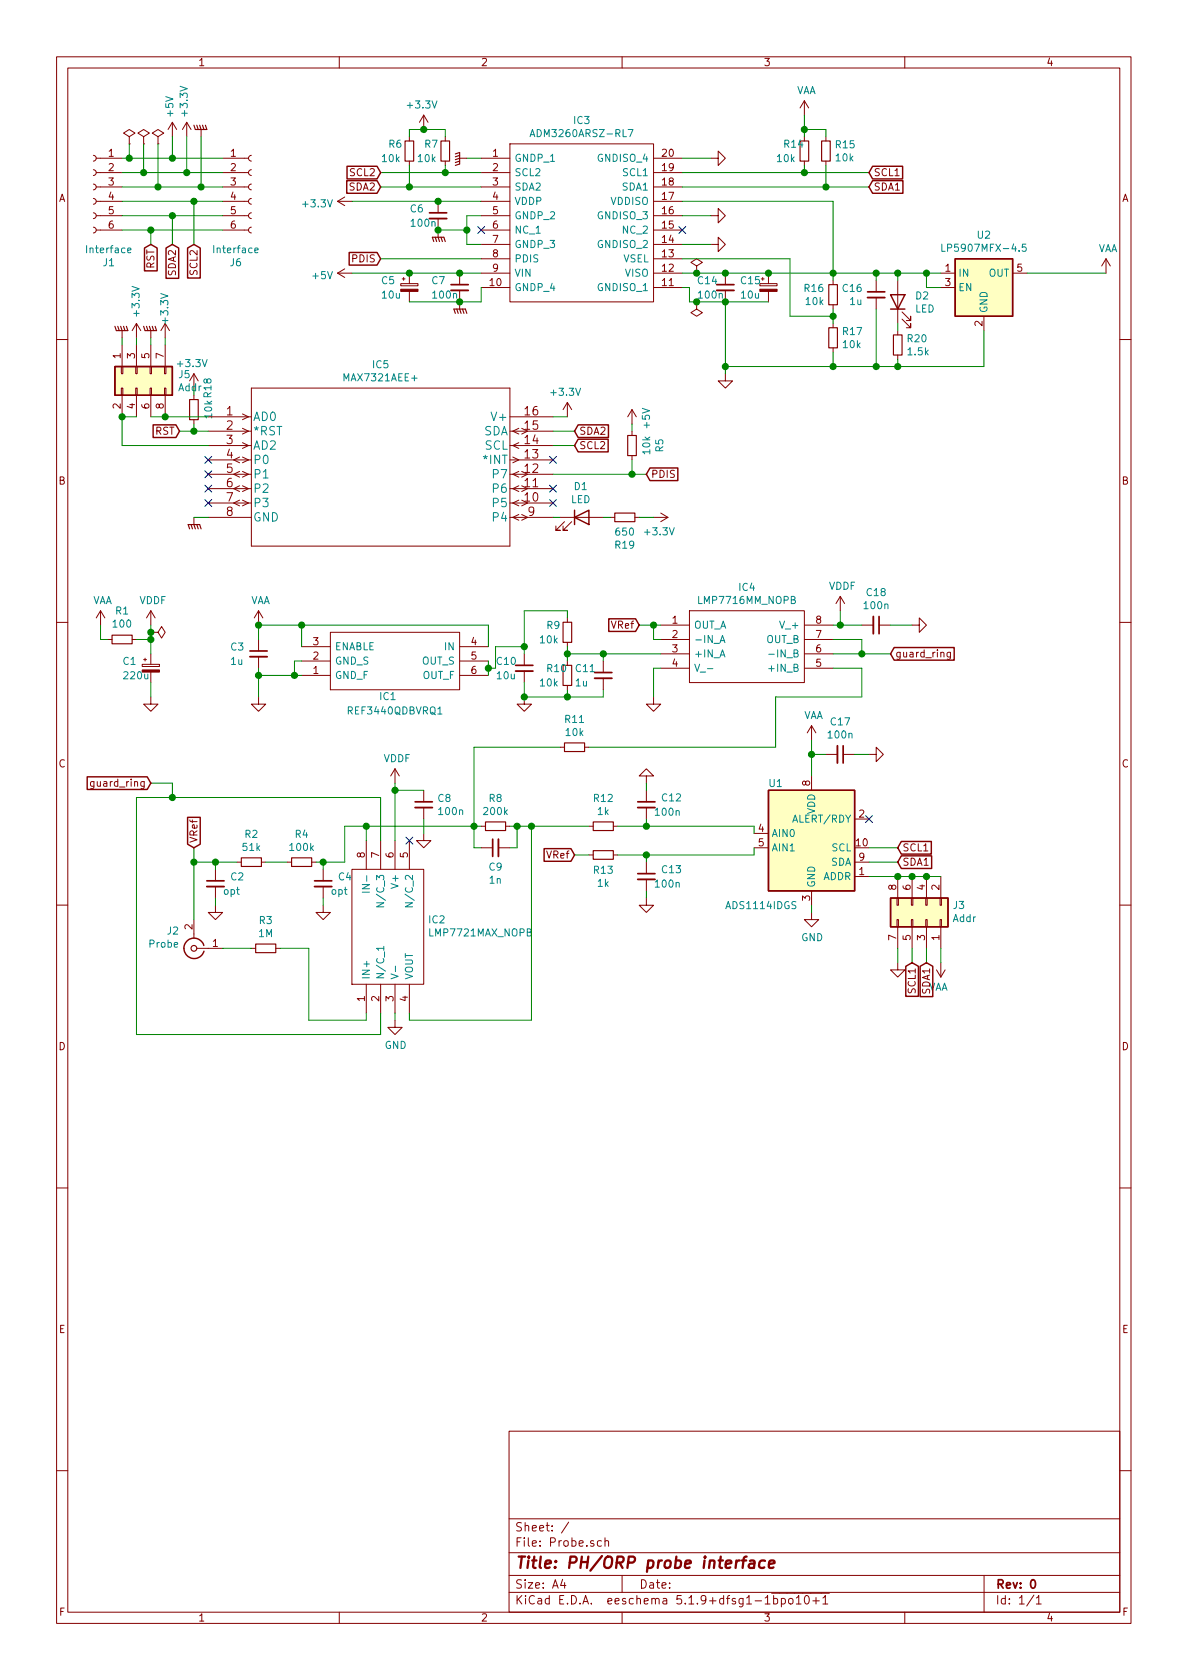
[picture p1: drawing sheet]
<svg xmlns="http://www.w3.org/2000/svg" width="210mm" height="297mm" viewBox="0 0 210 297" stroke-linecap="round" stroke-linejoin="round" font-family="sans-serif">
<g fill="none" stroke="#840000" stroke-width=".18">
<path d="M10 10h190v277h-190zM12 12h186v273.1h-186zM60 10v2M110 10v2M142.2 17.8l-.7 1.3M142.2 17.8v2.6M142.2 17.8l.8 1.3M160 10v2M16.5 37.6l.3 .2 .2 .2-.1 .5-.4 .1M16.5 35.1l.3 .1 .2 .3-.1 .4-.4 .2M16.5 32.5l.3 .2 .2 .3-.1 .4-.4 .2M16.5 30l.3 .1 .2 .3-.1 .4-.4 .2"/>
<path d="M16.5 27.5l.3 .1 .2 .3-.1 .4-.4 .2M17 28h4.6M17 38.1h4.6M17 35.6h4.6M17 33.1h4.6M17 30.5h4.6M22.9 24.2l1-.7-1-.6-1.1 .6 1.1 .7v1.2M22.9 25.4h.1M25.4 24.2l1-.7-1-.6-1 .6 1 .7v1.2M25.4 25.4h.1M27.9 24.2l1.1-.7-1.1-.6-1 .6 1 .7v1.2M27.9 25.4h.1"/>
<path d="M30.5 21.6l.7 1.3M30.5 21.6v2.6M30.5 21.6l-.8 1.3M33 21.6l.8 1.3M33 21.6v2.6M33 21.6l-.7 1.3M35.6 22.9v1.3M39.4 28h4.5M39.4 38.1h4.5M39.4 35.6h4.5M39.4 33.1h4.5M39.4 30.5h4.5"/>
<path d="M44.4 37.6l-.3 .1-.2 .4 .1 .3 .4 .2M44.4 35.1l-.3 .1-.2 .3 .1 .4 .4 .2M44.4 32.5l-.3 .2-.2 .3 .1 .4 .4 .2M44.4 30l-.3 .1-.2 .3 .1 .4 .4 .2M44.4 27.5l-.3 .1-.2 .3 .1 .4 .4 .2M59.7 35.6h2.5M59.7 35.6l1.3 .8M61 34.8l-1.3 .8M72.4 24.2v.7M72.4 28.5v.7M74.9 20.4v2.5M74.9 20.4l.8 1.2"/>
<path d="M74.9 20.4l-.7 1.2M77.5 35.6v2M77.5 38.6v3.3M78.7 24.2v.7M78.7 28.5v.7M81.3 28h1.2M85.1 28h5.1M85.1 38.1h5.1M85.1 35.6h5.1M85.1 33.1h5.1M85.1 30.5h5.1M90.2 25.4h25.4v28h-25.4z"/>
<path d="M115.6 28h5M115.6 38.1h5M115.6 35.6h5M115.6 33.1h5M115.6 30.5h5M125.7 38.1h1.3v-1.2l1.3 1.2-1.3 1.3v-1.3M125.7 28h1.3v-1.3l1.3 1.3-1.3 1.2v-1.2M142.2 24.2v.7M142.2 28.5v.7M146 24.2v.7M146 28.5v.7M16.5 40.2l.3 .1 .2 .3-.1 .4-.4 .2"/>
<path d="M17 40.7h4.6M21.6 58.5v1.2M24.1 57.2l.8 1.3M24.1 57.2v2.5M24.1 57.2l-.7 1.3M26.7 58.5v1.2M29.2 57.2v2.5M29.2 57.2l.8 1.3M29.2 57.2l-.8 1.3M39.4 40.7h4.5M44.4 40.2l-.3 .1-.2 .3 .1 .4 .4 .2M59.7 48.3h2.5"/>
<path d="M59.7 48.3l1.3 .8M61 47.5l-1.3 .8M70.9 50.2h3v.3h-3zM71.1 49.3h.5M71.4 49.1v.5M72.4 48.3v1.9M72.4 51.5v1.9M81.3 48.3v2M81.3 51.3v3.3M85.1 48.3h5.1M85.1 50.8h5.1M85.1 45.8h5.1"/>
<path d="M85.1 43.2h5.1M85.1 40.7h5.1M115.6 48.3h5M115.6 50.8h5M115.6 45.8h5M115.6 43.2h5M115.6 40.7h5M123.2 47l1-.6-1-.6-1 .6 1 .6v1.3M123.2 48.3h.1M123.2 53.4v1.2l1 .7-1 .6-1-.6 1-.7M123.2 53.4h.1M125.7 43.2h1.3v-1.3l1.3 1.3-1.3 1.3v-1.3"/>
<path d="M128.3 48.3v2M128.3 51.3v2.1M134.4 50.2h3v.3h-3zM134.6 49.3h.5M135.9 48.3v1.9M135.9 51.5v1.9M147.3 49.6v.7M147.3 53.9v.7M147.3 57.2v.7M154.9 49.6v2M154.9 52.6v2M158.7 49.6v7.6"/>
<path d="M158.7 58.5v.7M159.5 56.4l1.5 1.5v-.7v.7h-.7M159.5 55.2l1.5 1.5v-.8v.8h-.7M166.4 48.3h2.5M166.4 50.8h2.5M174 55.9v2.6M179.1 48.3h2.5M195.6 45.8l-.8 1.2M195.6 45.8v2.5M195.6 45.8l.7 1.2M10 60h2M21.5 64.8h.2v1.3h-.2z"/>
<path d="M21.5 68.6h.2v1.3h-.2zM21.6 61v3.8M21.6 69.9v3.8M24 64.8h.3v1.3h-.3zM24 68.6h.3v1.3h-.3zM24.1 61v3.8M24.1 69.9v3.8M26.5 64.8h.3v1.3h-.3zM26.5 68.6h.3v1.3h-.3zM26.7 61v3.8M26.7 69.9v3.8M29.1 64.8h.2v1.3h-.2z"/>
<path d="M29.1 68.6h.2v1.3h-.2zM29.2 61v3.8M29.2 69.9v3.8M34.3 66.1v2.5M34.3 69.9v.7M34.3 74.2v.8M34.3 66.1l.8 1.2M34.3 66.1l-.8 1.2M36.8 73.7h7.6M36.8 78.8h7.6M36.8 76.2h7.6M42.9 78.3l1 .5-1 .5"/>
<path d="M42.9 75.7l1 .5-1 .5M42.9 73.2l1 .5-1 .5M44.4 68.6h45.8v28h-45.8zM90.2 73.7h7.6M90.2 78.8h7.6M90.2 76.2h7.6M91.7 78.3l-1 .5 1 .5M91.7 75.7l-1 .5 1 .5M92.3 75.7l1 .5-1 .5M100.3 71.2v2.5M100.3 71.2l.8 1.2M100.3 71.2l-.7 1.2"/>
<path d="M111.8 72.4l.7 1.3M111.8 72.4v2.6M111.8 76.2v.8M111.8 72.4l-.8 1.3M128.3 66.1v1.2h1.2l-1.2 1.3-1.3-1.3h1.3M147.3 61.5v.8M158.7 62.8v.7M198 60h2M34.3 91.5v1.2M36.8 88.9h7.6M36.8 86.4h7.6M36.8 83.9h7.6"/>
<path d="M36.8 81.3h7.6M36.8 91.5h7.6M42.4 88.4l-1.1 .5 1.1 .5M42.4 85.9l-1.1 .5 1.1 .5M42.4 83.3l-1.1 .6 1.1 .5M42.4 80.8l-1.1 .5 1.1 .5M42.9 88.4l1 .5-1 .5M42.9 85.9l1 .5-1 .5M42.9 83.3l1 .6-1 .5M42.9 80.8l1 .5-1 .5M90.2 88.9h7.6M90.2 86.4h7.6"/>
<path d="M90.2 83.9h7.6M90.2 81.3h7.6M90.2 91.5h7.6M90.7 80.8l1 .5-1 .5M91.7 91l-1 .5 1 .5M91.7 88.4l-1 .5 1 .5M91.7 85.9l-1 .5 1 .5M91.7 83.3l-1 .6 1 .5M92.3 91l1 .5-1 .5M92.3 88.4l1 .5-1 .5M92.3 85.9l1 .5-1 .5M92.3 83.3l1 .6-1 .5"/>
<path d="M99.1 91.5h7.6M99.8 92.2l-1.5 1.6h.8h-.8v-.8M101.1 92.2l-1.5 1.6h.7h-.7v-.8M107.9 91.5h.8M111.8 80.6v.7M112.3 91.5h.7M115.6 91.5h2.5M116.8 90.7l1.3 .8M118.1 91.5l-1.3 .7M10 110h2M17.8 108l-.8 1.3M17.8 108v2.5"/>
<path d="M17.8 108l.7 1.3M19 113.1h.8M23.4 113.1h.7M25.1 117.5h3.1v.3h-3.1zM25.4 116.6h.5M25.7 116.4v.5M26.7 111.8h1.2l.7-1 .6 1-.6 1-.7-1M26.7 111.8h.1M26.7 108v2.5M26.7 115.6v1.9M26.7 118.8v1.9M26.7 108l-.8 1.3"/>
<path d="M26.7 108l.7 1.3M45.7 108v2.5M45.7 113.1v2M45.7 116.1v2M45.7 108l-.7 1.3M45.7 108l.8 1.3M53.3 119.4h5.1M53.3 116.9h5.1M53.3 114.3h5.1M58.4 111.8h22.9v10.2h-22.9zM81.3 119.4h5.1M81.3 116.9h5.1"/>
<path d="M81.3 114.3h5.1M92.7 115.6v2M92.7 118.7v2M100.3 109.3v.7M100.3 113.6v.7M100.3 116.9v.7M106.7 116.9v2M106.7 119.9v2.1M116.8 110.5h5.1M116.8 113.1h5.1M116.8 115.6h5.1M116.8 118.1h5.1"/>
<path d="M121.9 108h20.3v12.7h-20.3zM142.2 110.5h5.1M142.2 113.1h5.1M142.2 115.6h5.1M142.2 118.1h5.1M148.6 105.4l-.8 1.3M148.6 105.4v2.6M148.6 105.4l.8 1.3M152.4 110.5h2M155.4 110.5h2.1M161.3 110.5h1.3v-1.2l1.2 1.2-1.2 1.3v-1.3M168.1 115.3v1l-.3 .3-.3-.1"/>
<path d="M168.1 115.4l-.4-.1-.2 .3 .1 .5h.5M198 110h2M16.6 138.2v1l-.2 .3-.3-.1M16.6 138.2h-.4l-.2 .2 .1 .6h.5M26.7 123.2v1.3h1.2l-1.2 1.3-1.3-1.3h1.3M45.7 123.2v1.3h1.3l-1.3 1.3-1.3-1.3h1.3M69.8 135.9v2.6M69.8 135.9l-.7 1.3M69.8 135.9l.8 1.3M74.9 139.7v2.1M92.7 123.2v1.3h1.3l-1.3 1.3-1.3-1.3h1.3M99.1 132.1h.7"/>
<path d="M100.3 121.2v.8M103.4 132.1h.7M114.3 137.2h1.3l-1.3-1.3-1.3 1.3h1.3v1.3M114.3 139.7v2.1M115.6 123.2v1.3h1.2l-1.2 1.3-1.3-1.3h1.3M143.5 128.3v2.5M143.5 137.2v2.5M143.5 128.3l-.8 1.3M143.5 128.3l.8 1.3M146 133.4h2.1M149.1 133.4h2M153.7 133.4h1.2v-1.3l1.3 1.3-1.3 1.3v-1.3"/>
<path d="M38.1 153.7v2M38.1 156.8v2M41.9 152.4h.8M46.2 152.4h.8M50.8 152.4h.8M55.1 152.4h.8M57.1 153.7v2M57.1 156.8v2M62.2 153.7h12.7v20.3h-12.7zM64.8 148.6v5.1M67.3 148.6v5.1M69.8 148.6v5.1"/>
<path d="M72.4 148.6v5.1M74.9 147.4v1.2h1.3l-1.3 1.3-1.2-1.3h1.2M74.9 142.8v2M85.1 146.1h.8M85.1 149.9h2M88.1 149.9h2.1M89.4 146.1h.8M104.1 146.1h.8M104.1 151.2h.8M108.5 146.1h.7M108.5 151.2h.7M114.3 158.8v1.3h1.3l-1.3 1.2-1.3-1.2h1.3"/>
<path d="M114.3 142.8v2M114.3 152.4v2.1M114.3 155.5v2M133.3 147.4h2.6M133.3 149.9h2.6M143.5 157.5v2.6M151.1 152.4h2.6M151.1 155h2.6M151.1 144.8h2.6M158.6 158.8h.3v1.3h-.3zM158.7 155v3.8M161.2 158.8h.2v1.3h-.2z"/>
<path d="M161.3 155v3.8M163.7 158.8h.3v1.3h-.3zM163.8 155v3.8M166.2 158.8h.3v1.3h-.3zM166.4 155v3.8M10 160h2M34.3 162.6v3.3M34.8 167.7h4.6M38.1 160.1v1.2h1.3l-1.3 1.3-1.3-1.3h1.3M44.4 167.7h.8M48.8 167.7h.7M57.1 160.1v1.2h1.3l-1.3 1.3-1.2-1.3h1.2"/>
<path d="M64.8 174v5.1M67.3 174v5.1M69.8 174v5.1M72.4 174v5.1M143.5 161.3v1.3h1.3l-1.3 1.3-1.3-1.3h1.3M158.6 162.6h.3v1.3h-.3zM158.7 170.2v1.3h1.3l-1.3 1.3-1.2-1.3h1.2M158.7 163.9v3.8M161.2 162.6h.2v1.3h-.2zM161.3 163.9v3.8M163.7 162.6h.3v1.3h-.3zM163.8 163.9v3.8"/>
<path d="M165.6 171.5l.8 1.3M166.2 162.6h.3v1.3h-.3zM166.4 163.9v3.8M166.4 170.2v2.6M167.1 171.5l-.7 1.3M198 160h2M69.8 180.4v1.2h1.3l-1.3 1.3-1.2-1.3h1.2M10 210h2M198 210h2M90 253h108v32.1h-108zM10 260h2M90 278.5h108"/>
<path d="M90 274.5h108M90 268.5h108M99.5 279.2l-.4 1.1h1M99.8 279.8v1M100.6 269.1l-1.3 2M106.3 272.5l-.4-.1-.3 .3 .1 .6 .2 .1 .4-.1M107 272.5l.2-.1 .4 .1v.9M107 271.9v1.5M110 278.5v3M174 278.5v6.6M198 260h2M60 285.1v1.9"/>
<path d="M90 281.5h108M110 285.1v1.9M135.3 283.6h.9M136.4 281.7h10.3M136.8 282.7l.4-.1 .3 .3v.6l-.3 .1-.4-.1M136.8 282.1v1.5M138.2 282.7l.4-.1 .3 .3-.1 .6-.2 .1-.4-.1M138.2 282.6v1.5M139.5 282.7l.3-.1 .4 .1v.6l-.1 .2-.3 .1-.3-.1zM140.8 282.5l.4-.4v1.5M140.8 283.6h.9M142.4 282.2l.2-.1a.8 .8 0 0 1 .5 .8 .8 .8 0 0 1-.5 .7 1 1 0 0 1-.2-1.4z"/>
<path d="M143.7 283h1.2M144.3 282.5v1.1M145.5 282.5l.4-.4v1.5M145.5 283.6h.9M160 285.1v1.9M182.8 282l-1.2 2M183.3 282.5l.4-.4v1.5M183.3 283.6h.8"/>
</g>
<g fill="none" stroke="#840000" stroke-width=".3">
<path d="M75.9 37.6h3.1M79.8 50.3h3M126.7 50.3h3.1M153.4 51.6h3.1M44.2 115.1h3M91.2 117.6h3M105.2 118.9h3M155.4 109v3.1M149.1 131.9v3M36.6 155.7h3M55.6 155.7h3.1M73.4 141.8h3.1"/>
<path d="M87.1 148.4v3M112.8 141.8h3M112.8 154.5h3M182.5 279.4l.1-.1a.8 .8 0 0 1 .5 .8 .8 .8 0 0 1-.5 .7 .97 .97 0 0 1-.1-1.4z"/>
</g>
<path d="M131.2 275.9h.8M132 275.2l-.4 .1-.1 .2-.2 1.7M132.6 276h.8l-.1 1.2M133.4 276.4l-.7 .1a.4 .4 0 0 0-.3 .3 .4 .4 0 0 0 .2 .4l.7-.1M135.3 276a.68 .68 0 0 0-1 .3l-.1 .5 .2 .3 .2 .1 .6-.1M136 276.6l1-.2-.1-.4-.6-.1-.3 .3v.9l.2 .1 .6-.1" fill="none" stroke="#840000" stroke-width=".41"/>
<g fill="none" stroke="#008484" stroke-width=".18">
<path d="M93.7 24.2l.5-1.3 .4 1.3M93.9 23.8h.6M111.1 22.9h.8l-.5 1.3M22.6 44.3l.6-.1-.1-.3h-.3l-.2 .1v.6h.5M45.1 44.3l.5-.1v-.3h-.4l-.1 .1v.6h.5M166.5 43.2v1.2h.6M181.4 43.2h-.6l-.1 .6 .5-.2 .3 .3v.3l-.3 .2-.5-.1M125.1 118.2h1M127.3 113.6l.5-1.2 .4 1.2M127.5 113.3h.6M135.9 115.7h1M77.4 126.2h.8"/>
<path d="M64.1 157.7h1.2M66.6 159.6h1.3l-1.3 .7h1.3M71.7 159.6h1.2l-1.2 .7h1.2M67.9 167.7h-1.3l.4 .3M67.9 167.3v.7M69.1 172.2l1.3 .4-1.3 .5M69.9 170.8v1"/>
</g>
<g fill="none" stroke="#840000" stroke-width=".33">
<path d="M75.9 38.6h3.1M79.8 51.3h3M126.7 51.3h3.1M153.4 52.6h3.1M44.2 116.1h3M91.2 118.7h3M105.2 119.9h3M154.4 109v3.1M148.1 131.9v3M36.6 156.8h3M55.6 156.8h3.1M73.4 142.8h3.1"/>
<path d="M88.1 148.4v3M112.8 142.8h3M112.8 155.5h3"/>
</g>
<g fill="#840000" stroke="#840000" stroke-width=".18">
<path d="M25.1 118.5h3.1v.3h-3.1z"/>
<path d="M134.4 51.1h3v.4h-3z"/>
<path d="M70.9 51.1h3v.4h-3z"/>
</g>
<g fill="none" stroke="#840000" stroke-width=".2">
<path d="M34.3 22.1l.2 .8h2.1l-.3-.8M34.8 22.1l.3 .8M35.3 22.1l.3 .8M35.8 22.1l.3 .8M71.6 24.9h1.6v3.6h-1.6zM78 24.9h1.5v3.6h-1.5zM80.5 27.2l.8-.2v2l-.8 .2M81.3 28.5l-.8 .2M81.3 28l-.8 .2M81.3 27.5l-.8 .2M141.5 24.9h1.5v3.6h-1.5zM145.3 24.9h1.5v3.6h-1.5z"/>
<path d="M20.3 57.7l.3 .8h2l-.2-.8M20.8 57.7l.3 .8M21.3 57.7l.3 .8M21.8 57.7l.3 .8M25.4 57.7l.3 .8h2l-.3-.8M25.9 57.7l.3 .8M26.4 57.7l.3 .8M26.9 57.7l.3 .8M76.7 42.7l-.2-.8h2l.2 .8M77 41.9l.2 .8M77.5 41.9l.2 .8M78 41.9l.2 .8"/>
<path d="M80.5 55.4l-.2-.8h2l.2 .8M80.8 54.6l.2 .8M81.3 54.6l.2 .8M81.8 54.6l.2 .8M146.6 57.9h1.5v3.6h-1.5zM146.6 50.3h1.5v3.6h-1.5zM158 59.2h1.5v3.6h-1.5zM33.5 70.6h1.6v3.6h-1.6zM111 77h1.5v3.6h-1.5zM33.5 93.5l-.2-.8h2l.3 .8M33.8 92.7l.2 .8M34.3 92.7l.2 .8"/>
<path d="M34.8 92.7l.3 .8M108.7 90.7h3.6v1.5h-3.6zM19.8 112.3h3.6v1.5h-3.6zM99.6 117.6h1.5v3.6h-1.5zM99.6 110h1.5v3.6h-1.5zM99.8 131.4h3.6v1.5h-3.6zM42.7 151.7h3.5v1.5h-3.5zM51.6 151.7h3.5v1.5h-3.5zM85.9 145.3h3.5v1.5h-3.5zM104.9 145.3h3.6v1.5h-3.6zM104.9 150.4h3.6v1.5h-3.6zM45.2 166.9h3.6v1.5h-3.6z"/>
<circle cx="34.3" cy="167.7" r=".51"/>
</g>
<g fill="none" stroke="#840000" stroke-width=".25">
<path d="M61.3 31.9h5.4l.6 1.2-.6 1.1h-5.4zM61.4 29.4h5.3l.6 1.1-.6 1.1h-5.3zM154.3 29.4h5.3v2.2h-5.3l-.6-1.1zM154.3 31.9h5.4v2.3h-5.4l-.6-1.1zM25.6 43.9l1.1-.7 1.1 .7v4h-2.2zM29.4 43.9l1.1-.7 1.1 .7v5.3h-2.2zM33.2 43.9l1.1-.7 1.1 .7v5.3h-2.2zM61.7 44.6h5l.6 1.2-.6 1.1h-5zM157.5 52.1h2.5l-1.3 2.5zM157.5 54.6h2.5M168.9 45.8h10.2v10.1h-10.2zM20.3 64.8h10.2v5.1h-10.2z"/>
<path d="M27.1 75.1h4l.6 1.1-.6 1.2h-4zM102.2 77.7h5.3v2.2h-5.3l-.6-1.1zM102.2 75.1h5.4v2.3h-5.4l-.6-1.2zM101.6 91.5l2.5-1.3v2.5zM101.6 90.2v2.5M114.9 82.7h5v2.3h-5l-.6-1.1zM107.6 109.4h4.8l.6 1.1-.6 1.1h-4.8zM158.1 114.5h10.6v2.2h-10.6l-.6-1.1zM15.4 137.3h10.6l.7 1.2-.7 1.1h-10.6zM135.9 139.7h15.2v17.8h-15.2zM33.2 144.5h2.2v4.8l-1.1 .6-1.1-.6zM96.2 150h4.8l.6 1.2-.6 1.1h-4.8z"/>
<path d="M157.5 158.8h10.1v5.1h-10.1zM159.4 148.8h5.3v2.2h-5.3l-.7-1.1zM159.4 151.3h5.3v2.3h-5.3l-.7-1.2zM32.5 167.7a1.8 1.8 0 0 0 1.6 1.8 1.8 1.8 0 0 0 2-1.3M36 167.2a1.8 1.8 0 0 0-1.9-1.3 1.8 1.8 0 0 0-1.6 1.8M160.2 170.9l1.1-.7 1.1 .7v5.3h-2.2zM162.7 170.9l1.1-.7 1.1 .7v5.3h-2.2z"/>
</g>
<g fill="#ffffc2" stroke="#ffffc2" stroke-width=".18">
<path d="M168.9 45.8h10.2v10.1h-10.2z"/>
<path d="M157.5 158.8h10.1v5.1h-10.1z"/>
<path d="M135.9 139.7h15.2v17.8h-15.2z"/>
<path d="M20.3 64.8h10.2v5.1h-10.2z"/>
</g>
<g fill="none" stroke="#008400" stroke-width=".18">
<path d="M21.6 33.1h17.8M21.6 30.5h17.8M21.6 28h17.8M21.6 35.6h17.8M21.6 38.1h17.8M22.9 25.4v2.6M25.4 25.4v5.1M27.9 25.4v7.7M30.5 24.2v3.8M30.5 38.1v5.1M33 24.2v6.3M34.3 35.6v7.6"/>
<path d="M35.6 24.2v8.9M62.2 35.6h22.9M67.3 33.1h17.8M67.3 30.5h17.8M72.4 24.2v-1.3h6.3v1.3M72.4 29.2v3.9M78.7 29.2v1.3M82.5 28h2.6M85.1 38.1h-2.6v5.1h2.6M120.6 33.1h33.1M120.6 30.5h33.1M120.6 28h5.1"/>
<path d="M120.6 35.6h26.7v14M120.6 38.1h5.1M142.2 20.4v3.8M142.2 29.2v1.3M142.2 22.9h3.8v1.3M146 29.2v3.9M21.6 59.7v1.3M21.6 40.7h17.8M24.1 59.7v1.3M26.7 40.7v2.5M26.7 59.7v1.3M29.2 59.7v1.3"/>
<path d="M62.2 48.3h22.9M67.3 45.8h17.8M77.5 40.7h5M85.1 50.8v2.6h-12.7M120.6 48.3h45.8M120.6 50.8h1.3v2.6h14M120.6 43.2h5.1M120.6 45.8h19.1v10.1h7.6M128.3 53.4v12.7M147.3 54.6v2.6M154.9 48.3v1.3M154.9 54.6v10.2"/>
<path d="M158.7 48.3v1.3M158.7 57.2v1.3M163.8 48.3v2.5h2.6M174 58.5v6.3h-45.7M181.6 48.3h14M24.1 73.7h-2.5v5.1h15.2M26.7 73.7h10.1M31.7 76.2h5.1M34.3 68.6v1.3M34.3 75v1.2M97.8 73.7h2.5M97.8 76.2h3.8"/>
<path d="M97.8 78.8h3.8M111.8 75v1.2M147.3 62.3v2.5M158.7 63.5v1.3M34.3 91.5h2.5M97.8 91.5h1.3M97.8 83.9h16.5M106.7 91.5h1.2M111.8 81.3v2.6M113 91.5h2.6M17.8 110.5v2.6h1.2M24.1 113.1h2.6"/>
<path d="M26.7 110.5v5.1M45.7 119.4h7.6M45.7 113.1v-2.6h40.7v3.8M45.7 118.1v5.1M53.3 116.9h-1.2v2.5M53.3 110.5v3.8M86.4 116.9v2.5M92.7 114.3h-5.1v3.8h-1.2M100.3 115.6h16.5M100.3 109.3v-1.3h-7.6v7.6M100.3 114.3v2.6M106.7 115.6v1.3"/>
<path d="M113 110.5h3.8M115.6 110.5v2.6h1.2M116.8 118.1h-1.2v5.1M147.3 118.1h5.1v5.1h-15.2v8.9h-33.1M147.3 113.1h5.1v2.5M147.3 115.6h10.2M147.3 110.5h5.1M148.6 108v2.5M157.5 110.5h3.8M26.7 138.5h3.8v2.5M26.7 120.7v2.5M69.8 139.7h5.1"/>
<path d="M69.8 138.5v10.1M92.7 120.7v2.5h14v-1.2M99.1 132.1h-15.3v17.8h1.3M100.3 122v1.2M114.3 138.5v1.2M143.5 133.4h2.5M143.5 130.8v6.4M151.1 133.4h2.6M34.3 152.4h7.6M34.3 149.9v12.7M38.1 152.4v1.3M38.1 158.8v1.3"/>
<path d="M47 152.4h3.8M57.1 152.4v1.3M57.1 158.8v1.3M64.8 146.1v2.5M67.3 148.6v-7.6h-43.2v41.9h43.2v-3.8M74.9 144.8v2.6M85.1 146.1h-24.1v6.3h-5.1M90.2 146.1h13.9M91.4 146.1v3.8h-1.2M94 146.1v34.3h-21.6v-1.3M101.6 151.2h2.5M109.2 146.1h24.1v1.3"/>
<path d="M114.3 144.8v1.3M114.3 151.2v1.2M114.3 157.5v1.3M133.3 149.9v1.3h-24.1M153.7 155h12.7M153.7 152.4h5M153.7 149.9h5M39.4 167.7h5M49.5 167.7h5.1v12.7h10.2v-1.3M69.8 179.1v1.3M143.5 160.1v1.2M158.7 167.7v2.5"/>
<path d="M161.3 167.7v2.5M163.8 167.7v2.5M166.4 167.7v2.5"/>
</g>
<g fill="#008400" stroke="#008400" stroke-width=".25">
<circle cx="35.6" cy="33.1" r=".51"/>
<circle cx="147.3" cy="55.9" r=".51"/>
<circle cx="163.8" cy="48.3" r=".51"/>
<circle cx="26.7" cy="40.7" r=".51"/>
<circle cx="147.3" cy="64.8" r=".51"/>
<circle cx="30.5" cy="38.1" r=".51"/>
<circle cx="154.9" cy="64.8" r=".51"/>
<circle cx="34.3" cy="35.6" r=".51"/>
<circle cx="21.6" cy="73.7" r=".51"/>
<circle cx="53.3" cy="110.5" r=".51"/>
<circle cx="45.7" cy="110.5" r=".51"/>
<circle cx="52.1" cy="119.4" r=".51"/>
<circle cx="29.2" cy="73.7" r=".51"/>
<circle cx="45.7" cy="119.4" r=".51"/>
<circle cx="86.4" cy="118.1" r=".51"/>
<circle cx="92.7" cy="114.3" r=".51"/>
<circle cx="92.7" cy="123.2" r=".51"/>
<circle cx="82.5" cy="40.7" r=".51"/>
<circle cx="81.3" cy="53.4" r=".51"/>
<circle cx="77.5" cy="40.7" r=".51"/>
<circle cx="72.4" cy="48.3" r=".51"/>
<circle cx="77.5" cy="35.6" r=".51"/>
<circle cx="72.4" cy="33.1" r=".51"/>
<circle cx="78.7" cy="30.5" r=".51"/>
<circle cx="163.8" cy="155" r=".51"/>
<circle cx="74.9" cy="22.9" r=".51"/>
<circle cx="81.3" cy="48.3" r=".51"/>
<circle cx="128.3" cy="48.3" r=".51"/>
<circle cx="161.3" cy="155" r=".51"/>
<circle cx="158.8" cy="155" r=".51"/>
<circle cx="111.8" cy="83.9" r=".51"/>
<circle cx="128.3" cy="53.4" r=".51"/>
<circle cx="30.5" cy="28" r=".51"/>
<circle cx="128.3" cy="64.8" r=".51"/>
<circle cx="33" cy="30.5" r=".51"/>
<circle cx="152.4" cy="115.6" r=".51"/>
<circle cx="91.4" cy="146.1" r=".51"/>
<circle cx="83.8" cy="146.1" r=".51"/>
<circle cx="100.3" cy="115.6" r=".51"/>
<circle cx="142.2" cy="30.5" r=".51"/>
<circle cx="146" cy="33.1" r=".51"/>
<circle cx="142.2" cy="22.9" r=".51"/>
<circle cx="30.5" cy="141" r=".51"/>
<circle cx="34.3" cy="76.2" r=".51"/>
<circle cx="143.5" cy="133.4" r=".51"/>
<circle cx="38.1" cy="152.4" r=".51"/>
<circle cx="57.2" cy="152.4" r=".51"/>
<circle cx="22.9" cy="28" r=".51"/>
<circle cx="25.4" cy="30.5" r=".51"/>
<circle cx="27.9" cy="33.1" r=".51"/>
<circle cx="135.9" cy="48.3" r=".51"/>
<circle cx="154.9" cy="48.3" r=".51"/>
<circle cx="147.3" cy="48.3" r=".51"/>
<circle cx="114.3" cy="146.1" r=".51"/>
<circle cx="100.3" cy="123.2" r=".51"/>
<circle cx="26.7" cy="111.8" r=".51"/>
<circle cx="106.7" cy="115.6" r=".51"/>
<circle cx="123.2" cy="53.4" r=".51"/>
<circle cx="115.6" cy="110.5" r=".51"/>
<circle cx="26.7" cy="113.1" r=".51"/>
<circle cx="123.2" cy="48.3" r=".51"/>
<circle cx="148.6" cy="110.5" r=".51"/>
<circle cx="34.3" cy="152.4" r=".51"/>
<circle cx="69.9" cy="139.7" r=".51"/>
<circle cx="114.3" cy="151.2" r=".51"/>
<circle cx="158.8" cy="48.3" r=".51"/>
<circle cx="94" cy="146.1" r=".51"/>
<circle cx="64.8" cy="146.1" r=".51"/>
<circle cx="158.8" cy="64.8" r=".51"/>
</g>
<g fill="none" stroke="#000084" stroke-width=".18">
<path d="M84.5 40.1l1.2 1.2M85.7 40.1l-1.2 1.2M120 40.1l1.3 1.2M121.3 40.1l-1.3 1.2M36.2 80.7l1.2 1.2M36.2 88.3l1.2 1.2M36.2 85.8l1.2 1.2M36.2 83.2l1.2 1.3M37.4 80.7l-1.2 1.2M37.4 88.3l-1.2 1.2M37.4 85.8l-1.2 1.2M37.4 83.2l-1.2 1.3"/>
<path d="M97.2 85.8l1.2 1.2M97.2 80.7l1.2 1.2M97.2 88.3l1.2 1.2M98.4 85.8l-1.2 1.2M98.4 80.7l-1.2 1.2M98.4 88.3l-1.2 1.2M71.8 148l1.2 1.2M73 148l-1.2 1.2M153.1 144.2l1.2 1.2M154.3 144.2l-1.2 1.2"/>
</g>
<text font-size="2.8" fill="#840000" x="91" y="277.3">Title: PH/ORP probe interface</text>
<g font-size="2.1" fill="#840000">
<text x="40.1" y="73.4">1</text>
<text x="40.1" y="76">2</text>
<text x="92.8" y="76">15</text>
<text x="92.8" y="73.4">16</text>
<text x="40.1" y="78.5">3</text>
<text x="40.1" y="81.1">4</text>
<text x="40.1" y="83.6">5</text>
<text x="92.8" y="83.6">12</text>
<text x="92.8" y="81.1">13</text>
<text x="92.8" y="78.5">14</text>
<text x="40.1" y="86.1">6</text>
<text x="40.1" y="88.7">7</text>
<text x="92.8" y="88.7">10</text>
<text x="92.8" y="86.1">11</text>
<text x="40.1" y="91.2">8</text>
<text x="93.4" y="91.2">9</text>
<text x="91" y="273.5">File: Probe.sch</text>
<text x="91" y="270.8">Sheet: /</text>
<text x="91" y="280.9">Size: A4</text>
<text x="113" y="280.9">Date:</text>
<text x="176" y="280.9">Rev: 0</text>
<text x="91" y="283.7">KiCad E.D.A. eeschema 5.1.9+dfsg1-1bpo10+1</text>
<text x="176" y="283.7">Id: 1/1</text>
</g>
<g font-size="2.1" fill="#008484">
<text x="44.7" y="74.4">AD0</text>
<text x="44.7" y="77">*RST</text>
<text x="85.5" y="77">SDA</text>
<text x="87.3" y="74.4">V+</text>
<text x="44.7" y="79.5">AD2</text>
<text x="44.7" y="82.1">P0</text>
<text x="85.8" y="82.1">*INT</text>
<text x="85.8" y="79.5">SCL</text>
<text x="44.7" y="84.6">P1</text>
<text x="44.7" y="87.1">P2</text>
<text x="44.7" y="89.7">P3</text>
<text x="87.4" y="89.7">P5</text>
<text x="87.4" y="87.1">P6</text>
<text x="87.4" y="84.6">P7</text>
<text x="44.7" y="92.2">GND</text>
<text x="87.4" y="92.2">P4</text>
</g>
<g font-size="1.8" fill="#840000">
<text x="35" y="11.7">1</text>
<text x="85" y="11.7">2</text>
<text x="135" y="11.7">3</text>
<text x="185" y="11.7">4</text>
<text x="19.2" y="27.7">1</text>
<text x="40.8" y="27.7">1</text>
<text x="87.1" y="27.7">1</text>
<text x="117.1" y="27.7">20</text>
<text x="10.4" y="35.7">A</text>
<text x="19.2" y="30.3">2</text>
<text x="19.2" y="32.8">3</text>
<text x="19.2" y="35.3">4</text>
<text x="40.8" y="30.3">2</text>
<text x="40.8" y="32.8">3</text>
<text x="40.8" y="35.3">4</text>
<text x="61.8" y="33.7">SDA2</text>
<text x="62" y="31.2">SCL2</text>
<text x="87.1" y="30.3">2</text>
<text x="87.1" y="32.8">3</text>
<text x="87.1" y="35.3">4</text>
<text x="117.1" y="35.3">17</text>
<text x="117.1" y="32.8">18</text>
<text x="117.1" y="30.3">19</text>
<text x="154.5" y="31.2">SCL1</text>
<text x="154.5" y="33.7">SDA1</text>
<text x="198.4" y="35.7">A</text>
<text x="19.2" y="37.9">5</text>
<text x="19.2" y="40.4">6</text>
<text x="40.8" y="37.9">5</text>
<text x="40.8" y="40.4">6</text>
<text x="87.1" y="37.9">5</text>
<text x="87.1" y="40.4">6</text>
<text x="117.1" y="40.4">15</text>
<text x="117.1" y="37.9">16</text>
<text x="27.3" y="47.5" transform="rotate(-90 27.3 47.5)">RST</text>
<text x="62.4" y="46.4">PDIS</text>
<text x="87.1" y="43">7</text>
<text x="87.1" y="45.5">8</text>
<text x="117.1" y="45.5">13</text>
<text x="117.1" y="43">14</text>
<text x="31.1" y="48.7" transform="rotate(-90 31.1 48.7)">SDA2</text>
<text x="34.9" y="48.5" transform="rotate(-90 34.9 48.5)">SCL2</text>
<text x="86.7" y="50.6">10</text>
<text x="87.1" y="48">9</text>
<text x="117.1" y="50.6">11</text>
<text x="117.1" y="48">12</text>
<text x="167.2" y="48">1</text>
<text x="167.2" y="50.6">3</text>
<text x="179.9" y="48">5</text>
<text x="173.7" y="57.7" transform="rotate(-90 173.7 57.7)">2</text>
<text x="21.3" y="63.4" transform="rotate(-90 21.3 63.4)">1</text>
<text x="23.9" y="63.4" transform="rotate(-90 23.9 63.4)">3</text>
<text x="26.4" y="63.4" transform="rotate(-90 26.4 63.4)">5</text>
<text x="29" y="63.4" transform="rotate(-90 29 63.4)">7</text>
<text x="21.3" y="72.3" transform="rotate(-90 21.3 72.3)">2</text>
<text x="23.9" y="72.3" transform="rotate(-90 23.9 72.3)">4</text>
<text x="26.4" y="72.3" transform="rotate(-90 26.4 72.3)">6</text>
<text x="27.4" y="76.9">RST</text>
<text x="29" y="72.3" transform="rotate(-90 29 72.3)">8</text>
<text x="102.4" y="76.9">SDA2</text>
<text x="102.4" y="79.4">SCL2</text>
<text x="10.4" y="85.7">B</text>
<text x="115.1" y="84.5">PDIS</text>
<text x="198.4" y="85.7">B</text>
<text x="108.2" y="111.2">VRef</text>
<text x="118.9" y="110.3">1</text>
<text x="118.9" y="112.8">2</text>
<text x="144.3" y="112.8">7</text>
<text x="144.3" y="110.3">8</text>
<text x="55.4" y="119.2">1</text>
<text x="55.4" y="116.6">2</text>
<text x="55.4" y="114.1">3</text>
<text x="83.3" y="114.1">4</text>
<text x="83.3" y="116.6">5</text>
<text x="83.3" y="119.2">6</text>
<text x="118.9" y="115.4">3</text>
<text x="118.9" y="117.9">4</text>
<text x="144.3" y="117.9">5</text>
<text x="144.3" y="115.4">6</text>
<text x="158.3" y="116.2">guard_ring</text>
<text x="10.4" y="135.7">C</text>
<text x="198.4" y="135.7">C</text>
<text x="16.6" y="139.1">guard_ring</text>
<text x="143.3" y="138.9" transform="rotate(-90 143.3 138.9)">8</text>
<text x="34.9" y="149.1" transform="rotate(-90 34.9 149.1)">VRef</text>
<text x="134.1" y="147.1">4</text>
<text x="134.1" y="149.6">5</text>
<text x="151.4" y="149.6">10</text>
<text x="151.9" y="144.6">2</text>
<text x="64.5" y="151.6" transform="rotate(-90 64.5 151.6)">8</text>
<text x="67.1" y="151.6" transform="rotate(-90 67.1 151.6)">7</text>
<text x="69.6" y="151.6" transform="rotate(-90 69.6 151.6)">6</text>
<text x="72.1" y="151.6" transform="rotate(-90 72.1 151.6)">5</text>
<text x="96.8" y="151.8">VRef</text>
<text x="151.9" y="154.7">1</text>
<text x="151.9" y="152.2">9</text>
<text x="159.5" y="150.5">SCL1</text>
<text x="159.5" y="153.1">SDA1</text>
<text x="143.3" y="159.3" transform="rotate(-90 143.3 159.3)">3</text>
<text x="158.5" y="157.4" transform="rotate(-90 158.5 157.4)">8</text>
<text x="161" y="157.4" transform="rotate(-90 161 157.4)">6</text>
<text x="163.6" y="157.4" transform="rotate(-90 163.6 157.4)">4</text>
<text x="166.1" y="157.4" transform="rotate(-90 166.1 157.4)">2</text>
<text x="34" y="164.3" transform="rotate(-90 34 164.3)">2</text>
<text x="37.6" y="167.4">1</text>
<text x="158.5" y="166.3" transform="rotate(-90 158.5 166.3)">7</text>
<text x="161" y="166.3" transform="rotate(-90 161 166.3)">5</text>
<text x="163.6" y="166.3" transform="rotate(-90 163.6 166.3)">3</text>
<text x="166.1" y="166.3" transform="rotate(-90 166.1 166.3)">1</text>
<text x="64.5" y="177" transform="rotate(-90 64.5 177)">1</text>
<text x="67.1" y="177" transform="rotate(-90 67.1 177)">2</text>
<text x="69.6" y="177" transform="rotate(-90 69.6 177)">3</text>
<text x="72.1" y="177" transform="rotate(-90 72.1 177)">4</text>
<text x="161.9" y="175.5" transform="rotate(-90 161.9 175.5)">SCL1</text>
<text x="164.5" y="175.7" transform="rotate(-90 164.5 175.7)">SDA1</text>
<text x="10.4" y="185.7">D</text>
<text x="198.4" y="185.7">D</text>
<text x="10.4" y="235.7">E</text>
<text x="198.4" y="235.7">E</text>
<text x="10.5" y="285.7">F</text>
<text x="35" y="286.7">1</text>
<text x="85" y="286.7">2</text>
<text x="135" y="286.7">3</text>
<text x="185" y="286.7">4</text>
<text x="198.5" y="285.7">F</text>
</g>
<g font-size="1.8" fill="#008484">
<text x="140.8" y="16.6">VAA</text>
<text x="30.7" y="20.5" transform="rotate(-90 30.7 20.5)">+5V</text>
<text x="33.2" y="20.3" transform="rotate(-90 33.2 20.3)">+3.3V</text>
<text x="72.2" y="19.2">+3.3V</text>
<text x="101.5" y="21.9">IC3</text>
<text x="67.6" y="28.7">10k</text>
<text x="68.8" y="26.1">R6</text>
<text x="74" y="28.7">10k</text>
<text x="75.1" y="26.1">R7</text>
<text x="90.9" y="28.6">GNDP_1</text>
<text x="94.5" y="24.2">ADM3260ARSZ-RL7</text>
<text x="105.9" y="28.6">GNDISO_4</text>
<text x="137.5" y="28.7">10k</text>
<text x="138.7" y="26.1">R14</text>
<text x="147.8" y="26.2">R15</text>
<text x="147.9" y="28.5">10k</text>
<text x="90.9" y="31.2">SCL2</text>
<text x="90.9" y="33.7">SDA2</text>
<text x="110.1" y="33.7">SDA1</text>
<text x="110.3" y="31.2">SCL1</text>
<text x="53.7" y="36.7">+3.3V</text>
<text x="72.6" y="37.6">C6</text>
<text x="72.8" y="40.1">100n</text>
<text x="90.9" y="36.2">VDDP</text>
<text x="90.9" y="38.8">GNDP_2</text>
<text x="90.9" y="41.3">NC_1</text>
<text x="105.9" y="38.8">GNDISO_3</text>
<text x="108" y="36.2">VDDISO</text>
<text x="110.3" y="41.3">NC_2</text>
<text x="15.5" y="44.8">Interface</text>
<text x="18.3" y="47.1">J1</text>
<text x="38" y="44.8">Interface</text>
<text x="40.7" y="47.1">J6</text>
<text x="90.9" y="43.9">GNDP_3</text>
<text x="90.9" y="46.4">PDIS</text>
<text x="105.9" y="43.9">GNDISO_2</text>
<text x="110.2" y="46.4">VSEL</text>
<text x="167.5" y="44.5">LP5907MFX-4.5</text>
<text x="172.9" y="42.2">U2</text>
<text x="194.1" y="44.6">VAA</text>
<text x="55.4" y="49.4">+5V</text>
<text x="67.5" y="50.3">C5</text>
<text x="67.6" y="52.8">10u</text>
<text x="76.4" y="50.3">C7</text>
<text x="76.7" y="52.8">100n</text>
<text x="90.9" y="51.5">GNDP_4</text>
<text x="90.9" y="48.9">VIN</text>
<text x="105.9" y="51.5">GNDISO_1</text>
<text x="110.6" y="48.9">VISO</text>
<text x="123.5" y="50.3">C14</text>
<text x="123.6" y="52.8">100n</text>
<text x="131.1" y="50.3">C15</text>
<text x="131.1" y="52.8">10u</text>
<text x="142.3" y="51.6">R16</text>
<text x="142.6" y="53.9">10k</text>
<text x="149.1" y="51.6">C16</text>
<text x="150.3" y="53.9">1u</text>
<text x="162" y="52.9">D2</text>
<text x="169.4" y="48.9">IN</text>
<text x="169.4" y="51.5">EN</text>
<text x="174.8" y="48.9">OUT</text>
<text x="24.7" y="55.7" transform="rotate(-90 24.7 55.7)">+3.3V</text>
<text x="29.8" y="57" transform="rotate(-90 29.8 57)">+3.3V</text>
<text x="149.1" y="59.2">R17</text>
<text x="161.8" y="55.3">LED</text>
<text x="174.6" y="55.4" transform="rotate(-90 174.6 55.4)">GND</text>
<text x="31.6" y="64.9">+3.3V</text>
<text x="65.9" y="65.1">IC5</text>
<text x="149.1" y="61.6">10k</text>
<text x="160.5" y="60.5">R20</text>
<text x="160.6" y="62.8">1.5k</text>
<text x="31.5" y="69.2">Addr</text>
<text x="31.6" y="66.9">J5</text>
<text x="61.1" y="67.4">MAX7321AEE+</text>
<text x="97.6" y="70">+3.3V</text>
<text x="37.5" y="73.9" transform="rotate(-90 37.5 73.9)">10k R18</text>
<text x="114.9" y="75.6" transform="rotate(-90 114.9 75.6)">+5V</text>
<text x="115" y="80.2" transform="rotate(-90 115 80.2)">10k</text>
<text x="117.3" y="79.9" transform="rotate(-90 117.3 79.9)">R5</text>
<text x="100.9" y="89">LED</text>
<text x="101.6" y="86.7">D1</text>
<text x="109" y="94.7">650</text>
<text x="114.2" y="94.7">+3.3V</text>
<text x="108.8" y="97">R19</text>
<text x="16.3" y="106.8">VAA</text>
<text x="24.6" y="106.8">VDDF</text>
<text x="44.2" y="106.8">VAA</text>
<text x="123.7" y="106.8">LMP7716MM_NOPB</text>
<text x="130.7" y="104.5">IC4</text>
<text x="146.6" y="104.3">VDDF</text>
<text x="152.9" y="107.7">100n</text>
<text x="153.3" y="105.4">C18</text>
<text x="20.1" y="111">100</text>
<text x="20.5" y="108.6">R1</text>
<text x="95.6" y="113.8">10k</text>
<text x="96.7" y="111.2">R9</text>
<text x="122.7" y="111.2">OUT_A</text>
<text x="122.7" y="113.7">-IN_A</text>
<text x="135.5" y="113.7">OUT_B</text>
<text x="138.3" y="111.2">V_+</text>
<text x="21.8" y="117.6">C1</text>
<text x="40.8" y="115">C3</text>
<text x="40.9" y="117.6">1u</text>
<text x="59.2" y="117.5">GND_S</text>
<text x="59.2" y="115">ENABLE</text>
<text x="74.6" y="117.5">OUT_S</text>
<text x="78.7" y="115">IN</text>
<text x="87.9" y="117.6">C10</text>
<text x="96.8" y="118.8">R10</text>
<text x="101.9" y="118.8">C11</text>
<text x="122.7" y="116.2">+IN_A</text>
<text x="122.7" y="118.8">V_-</text>
<text x="136.4" y="118.8">+IN_B</text>
<text x="136.9" y="116.2">-IN_B</text>
<text x="22" y="120.1">220u</text>
<text x="59.2" y="120.1">GND_F</text>
<text x="67.2" y="123.8">IC1</text>
<text x="74.7" y="120.1">OUT_F</text>
<text x="88" y="120.1">10u</text>
<text x="95.6" y="121.4">10k</text>
<text x="101.8" y="121.4">1u</text>
<text x="61.7" y="126.3">REF3440QDBVRQ1</text>
<text x="100" y="127.8">R11</text>
<text x="100.1" y="130.1">10k</text>
<text x="142" y="127.1">VAA</text>
<text x="146.6" y="130.6">100n</text>
<text x="147" y="128.3">C17</text>
<text x="67.8" y="134.8">VDDF</text>
<text x="77.5" y="141.8">C8</text>
<text x="86.5" y="141.8">R8</text>
<text x="105.1" y="141.8">R12</text>
<text x="117.1" y="141.7">C12</text>
<text x="136" y="139.2">U1</text>
<text x="144.1" y="144" transform="rotate(-90 144.1 144)">VDD</text>
<text x="43.3" y="148.1">R2</text>
<text x="52.2" y="148.1">R4</text>
<text x="77.7" y="144.1">100n</text>
<text x="85.7" y="144.1">200k</text>
<text x="105.7" y="144.1">1k</text>
<text x="116" y="144.2">100n</text>
<text x="136.4" y="148">AIN0</text>
<text x="140.5" y="145.5">ALERT/RDY</text>
<text x="40.8" y="155.7">C2</text>
<text x="43" y="150.5">51k</text>
<text x="51.4" y="150.5">100k</text>
<text x="59.9" y="155.7">C4</text>
<text x="86.5" y="153.9">C9</text>
<text x="105.1" y="154.5">R13</text>
<text x="117.1" y="154.4">C13</text>
<text x="136.4" y="150.5">AIN1</text>
<text x="145.5" y="155.6">ADDR</text>
<text x="146.9" y="153.1">SDA</text>
<text x="147.1" y="150.5">SCL</text>
<text x="39.6" y="158.2">opt</text>
<text x="58.6" y="158.2">opt</text>
<text x="65.4" y="156.8" transform="rotate(-90 65.4 156.8)">IN-</text>
<text x="67.9" y="159.5" transform="rotate(-90 67.9 159.5)">N/C_3</text>
<text x="70.5" y="156.7" transform="rotate(-90 70.5 156.7)">V+</text>
<text x="73" y="159.5" transform="rotate(-90 73 159.5)">N/C_2</text>
<text x="86.6" y="156.2">1n</text>
<text x="105.7" y="156.8">1k</text>
<text x="116" y="156.9">100n</text>
<text x="128.6" y="160.7">ADS1114IDGS</text>
<text x="144.1" y="157" transform="rotate(-90 144.1 157)">GND</text>
<text x="168.6" y="160.7">J3</text>
<text x="26.5" y="167.5">Probe</text>
<text x="29.6" y="165.2">J2</text>
<text x="45.8" y="165.7">1M</text>
<text x="45.9" y="163.4">R3</text>
<text x="75.9" y="163.3">IC2</text>
<text x="76.1" y="165.6">LMP7721MAX_NOPB</text>
<text x="141.7" y="166.4">GND</text>
<text x="168.5" y="163">Addr</text>
<text x="65.4" y="173.3" transform="rotate(-90 65.4 173.3)">IN+</text>
<text x="67.9" y="173.3" transform="rotate(-90 67.9 173.3)">N/C_1</text>
<text x="73" y="173.3" transform="rotate(-90 73 173.3)">VOUT</text>
<text x="164.1" y="175.2">VAA</text>
<text x="68" y="185.5">GND</text>
</g>
</svg>
